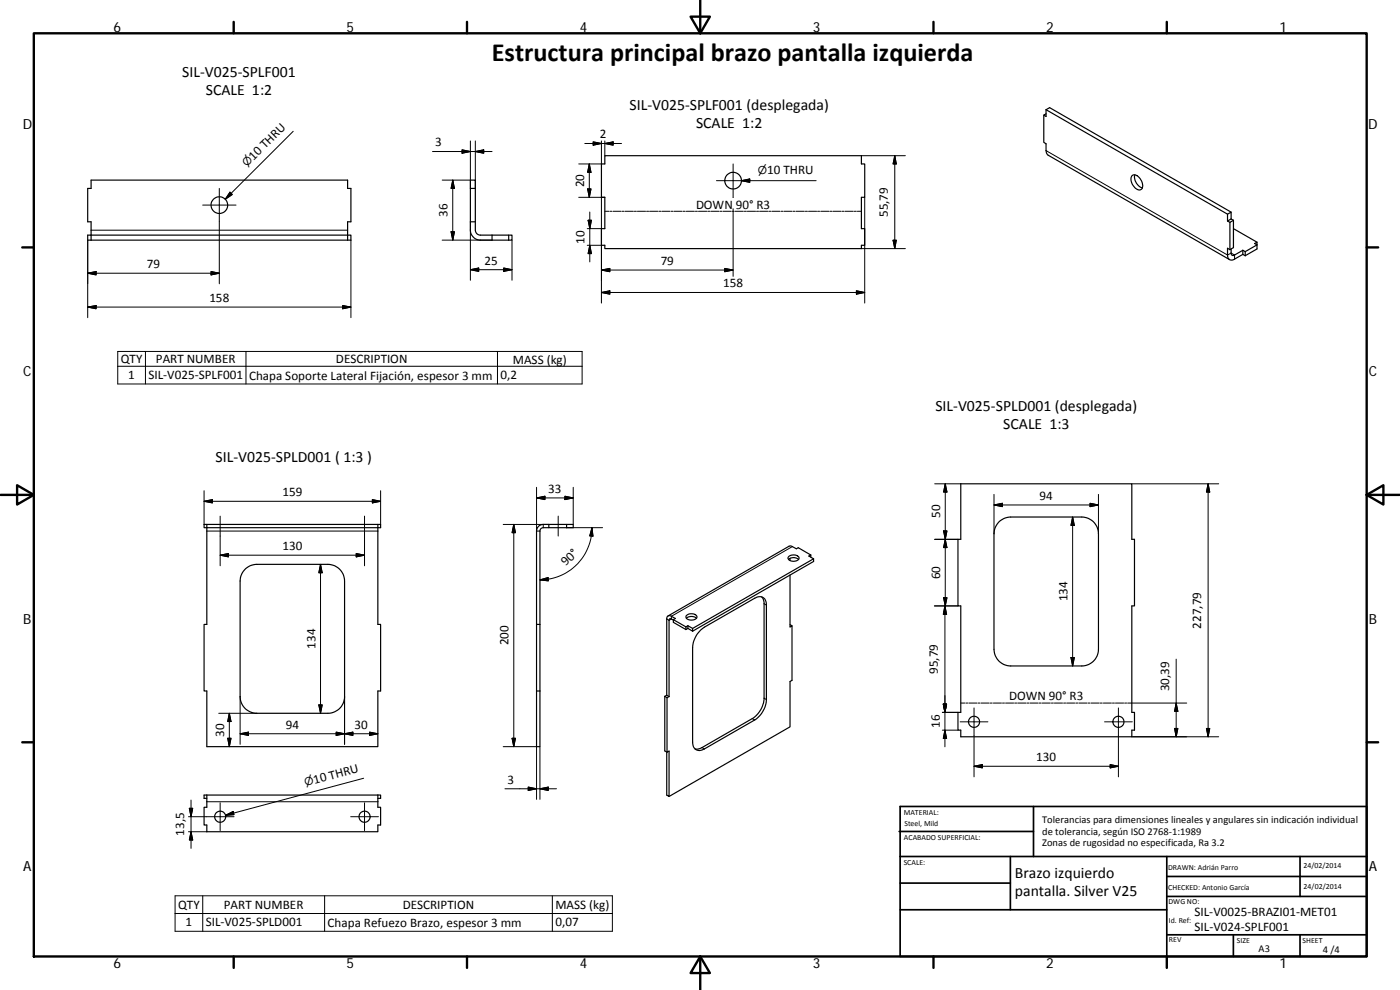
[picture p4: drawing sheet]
<svg xmlns="http://www.w3.org/2000/svg" width="420mm" height="297mm" viewBox="0 0 420 297" stroke-linecap="round" stroke-linejoin="round" font-family="sans-serif">
<g fill="none" stroke="#000" stroke-width=".36">
<path d="M313.3 34.5v8.2l.6 .4v2.1l.5 1.2 54.6 31.5M313.9 32.9l1.1-.6 54.5 31.3M313.9 32.9v2l-.6-.4 .6-.4M313.9 32.9l54.5 31.4M141.2 56.5v-2.5h1.5v2.5M142.7 56.5v12.6a1.52 1.52 0 0 0 1.5 1.4h3.5M142.7 56.5h-1.5v10M181.5 46.7h77v2.5h1v10h-1v9.4h1v5h-1v1h-77v-1h-1v-5h1v-9.4h-1v-10h1zM339.8 52.7a2.16 2.16 0 0 1 2.8 1.6 1.79 1.79 0 0 1-.5 2.7 3.1 3.1 0 0 1-2.3-4.3zM340.6 52.5a3.5 3.5 0 0 0 2.2 3.9M26.3 70.5h79v1.6h-79zM104.3 70.5v-4h1v-10h-1v-2.5h-77v2.5h-1v10h1v5.6"/>
<path d="M104.3 70.5v1.6M141.2 66.5v2.6a3 3 0 0 0 3 3h8.5M141.2 66.5h1.5M147.7 70.5v1.6M147.7 70.5h5v1.6M152.7 70.5h1v1.6h-1M368.4 66.3l.7 .4M369.1 74.9l-.7-.4v2a1.29 1.29 0 0 0 .6 1.4 1.29 1.29 0 0 0 1.5-.2l2.5-1.4M369.1 66.7v8.2M369.5 74.7v1.2a.62 .62 0 0 0 .3 .7 .62 .62 0 0 0 .7-.1l2.5-1.4M369.5 65.7v-2.1l-1.1 .7v2M369.5 65.7l-1.1 .6"/>
<path d="M369.5 65.7l.7 .4M370.2 68.6l7 4.1M370.2 66.1l-1.1 .6M370.2 66.1v8.2l-1.1 .6M373 75.1v1.2M373 75.1l.7 .4M373 76.3l.7 .4M373.7 75.5v1.2M373.7 75.5l3.5-2v1.2l-3.5 2M376.5 73.1l.7-.4v.8zM61.2 157.4h53v.9h-53zM62.1 157.4v.9"/>
<path d="M113.4 157.4v29.9h.8v20h-.8v16.7h-51.3v-16.7h-.9v-20h.9v-29M164.7 157.4v.9h5.3M164.7 158.3l-2.1 .1-.6 .9v48M170 157.4v.9M170 157.4h-7a1.97 1.97 0 0 0-2 1.9v28M170 157.4h2v.9h-2M288.3 145.2h51.4v16.6h.8v20h-.8v31.9h.8v5.4h-.8v2h-51.4v-2h-.8v-5.4h.8v-31.9h-.8v-20h.8zM300 156.4l1.3-.8 1.5-.4 21.9-.1a5 5 0 0 1 5 5v34.7a5 5 0 0 1-5 5h-21.4a5 5 0 0 1-5-5v-34.7a5.2 5.2 0 0 1 1.7-3.7zM73.7 170.6l1.3-.8 1.5-.4 21.9-.1a5 5 0 0 1 5 5v34.7a5 5 0 0 1-5 5h-21.3a5 5 0 0 1-5-5v-34.7a5.1 5.1 0 0 1 1.6-3.7zM228.6 179.1l.4 .5 .3 1.1v28.8a7.6 7.6 0 0 1-3.5 6.1l-15.1 8.7-1.5 .5-.6-.1M236.7 167a2.1 2.1 0 0 1 3.1 .4 1.88 1.88 0 0 1-3.3 0zM236.7 167.9a2.33 2.33 0 0 1 3 0"/>
<path d="M237.1 172.5v15.6l.6-.3v16.3l-.6 .4v13.6l-36.3 20.9M237.1 167.5v.7M243.3 166.5l-3.7-2.2-.6 .4-1.4-.8h-.8l-36.3 20.9M243.3 166.5v.7M243.3 166.5l-.6 .3 1.5 .9M244.2 167.7v.8l-36.3 20.9M244.2 167.7l-36.3 20.9M162 187.3h-1v20M202.1 185.9l.6-.3-1.2-.7a.84 .84 0 0 0-1-.1 .84 .84 0 0 0-.4 .9v22.9M202.1 186.1l-.9-.5-.4 .3v23.1M202.1 185.9v.8l3.8 2.2M202.1 185.9l3.8 2.2"/>
<path d="M205.9 188.1v.8M206 184.7a2.09 2.09 0 0 1 3.2 .4 1.97 1.97 0 0 1-3.3 .1zM206 185.5a2.33 2.33 0 0 1 3 0M206.4 187.7v.9M206.4 188.6l-.5 .3M206.4 187.7l-.5 .4M206.4 187.7l1.5 .9v.8M206.4 188.6l1.5 .8M210.3 189l1.1-.8 15.1-8.7a2.15 2.15 0 0 1 2.5-.2 2.15 2.15 0 0 1 1 2.2v28.4a7.9 7.9 0 0 1-3.5 6.1l-15.1 8.7a2.16 2.16 0 0 1-2.5 .2 2.16 2.16 0 0 1-1-2.2v-28.4a8.1 8.1 0 0 1 2.4-5.3zM237.1 187.4l.6 .4M161 207.3v16.7h1v-16.7M161 207.3h1"/>
<path d="M199.5 208.9l.7 .4M199.5 208.9v16.4l.7 .4M200.1 208.6l-.6 .3M200.1 208.6l.7 .4M200.2 209.3v16.4l.6-.3v13.6l-.7-.4v-13M200.8 209l-.6 .3M113.4 238.5h.8v1h-.8M113.4 238.5v3.7h.8v5.3h-.8v2.1h-51.3v-2.1h-.9v-5.3h.9v-3.7M113.4 238.5h-52.2v1h.9"/>
<circle cx="220" cy="54.2" r="2.5"/>
<circle cx="65.8" cy="61.5" r="2.51"/>
<circle cx="292.3" cy="216.6" r="1.67"/>
<circle cx="335.6" cy="216.6" r="1.67"/>
<circle cx="66.1" cy="245.1" r="1.67"/>
<circle cx="109.4" cy="245.1" r="1.68"/>
</g>
<g fill="none" stroke="#000" stroke-width=".3">
<path d="M88 39.4l-20.4 20.4M65.8 56.5v28.7M69 57.7l.7 .7-2.1 1.4zM129.8 45.5h17.9M132.7 54h8.5M135.9 54v18.1M135.9 54l.5 2.5h-1zM138.7 45l2.5 .5-2.5 .5zM141.2 42.3v14.2M142.7 45.5l2.5-.5v1zM142.7 42.3v14.2M173.7 59.2h7.8"/>
<path d="M175.5 43.1h11M176.3 56.7h1.1l-.5 2.5zM176.9 49.2v10M176.9 49.2l.5 2.5h-1.1zM178 42.6l2.5 .5-2.5 .5zM180.5 42.3v6.9h-6.8M180.5 59.2v31.7M181.5 42.3v4.4M181.5 43.1l2.5-.5v1zM215 54.2h29.9M220 49.2v10M222.5 54.2l2.5-.5v1z"/>
<path d="M258.5 46.7h13.2M259.5 59.2v31.7M268.5 46.7v27.9M268.5 46.7l.5 2.5h-1zM313.9 45.2l54.5 31.3 1.1-.6 1 .6v1.2M26.3 72.1v23.2M27.3 69.1h77M60.8 61.5h10M105.3 72.1v23.2M132.7 72.1h15M135.4 69.5h1l-.5 2.6zM141.2 66.5v17.6"/>
<path d="M153.7 72.1v12M176.2 68.6h4.3M176.2 73.6h4.3M176.5 66.1h1l-.5 2.5zM177 63.6v15M177 73.6l.5 2.5h-1zM181.5 63.4h1.2M183 63.4h.7M184 63.4h2.4M186.7 63.4h.6M187.6 63.4h2.5M190.4 63.4h.6"/>
<path d="M191.3 63.4h2.4M194 63.4h.7M195 63.4h2.4M197.7 63.4h.6M198.6 63.4h2.5M201.4 63.4h.6M202.3 63.4h2.4M205.1 63.4h.5M206 63.4h2.4M208.7 63.4h.6M209.6 63.4h2.5M212.4 63.4h.6"/>
<path d="M213.3 63.4h2.4M216 63.4h.7M217 63.4h2.4M219.7 63.4h.6M220 62.6v20.3M220.6 63.4h2.5M223.4 63.4h.6M224.3 63.4h2.4M227 63.4h.7M228 63.4h2.4M230.7 63.4h.6M231.6 63.4h2.5"/>
<path d="M234.4 63.4h.6M235.3 63.4h2.4M238.1 63.4h.5M239 63.4h2.4M241.7 63.4h.6M242.6 63.4h2.5M245.4 63.4h.6M246.3 63.4h2.4M249 63.4h.6M249.9 63.4h2.5M252.7 63.4h.6M253.6 63.4h2.5"/>
<path d="M256.4 63.4h.6M257.3 63.4h1.2M258.5 74.6h13.2M268 72.1h1l-.5 2.5zM26.3 92.1l2.5-.4v.9zM26.3 82l2.5-.5v1zM26.3 92.1h79M26.3 82h39.5M63.3 81.5l2.5 .5-2.5 .5zM102.8 91.7l2.5 .4-2.5 .5zM141.2 80.9l2.5-.5v1zM141.2 80.9h12.5"/>
<path d="M151.2 80.4l2.5 .5-2.5 .5zM180.5 87.8l2.5-.6v1.1zM180.5 81l2.5-.5v1zM180.5 87.8h79M180.5 81h39.5M217.5 80.5l2.5 .5-2.5 .5zM257 87.2l2.5 .6-2.5 .5zM35.3 105.5h139.4v9.7h-139.4zM35.3 109.9h139.4M43.7 105.5v9.7M73.8 105.5v9.7M149.3 105.5v9.7"/>
<path d="M61.2 150.4l2.5-.5v1zM61.2 150.4h53M61.2 147.2v10.2M62.1 159.3h51.3M66.1 154.9v14.9M109.4 154.9v14.9M111.7 149.9l2.5 .5-2.5 .5zM114.2 147.2v10.2M151 157.4h13.7M154.2 157.4v66.6M154.2 157.4l.5 2.4h-1zM161 146.2v13.1h1"/>
<path d="M161 149.4l2.5-.5v1zM161 149.4h11M163 157.4v.9M167.5 154.9v5.9M169.5 148.9l2.5 .5-2.5 .5zM170 158.3h10.8M172 146.2v11.2M177.7 158.3a15.7 15.7 0 0 1-12.3 15.3l-3.4 .4M177.7 158.3l.3 2.6-1-.1zM280.5 145.2h7.8M283.2 159.3h1l-.5 2.5zM283.7 145.2v36.6"/>
<path d="M283.7 145.2l.5 2.4h-1zM298.3 148.3v11.8M298.3 151.5l2.5-.5v1zM298.3 151.5h31.4M321.9 155.1v44.7M321.9 155.1l.5 2.5h-1zM327.1 151l2.6 .5-2.6 .5zM329.7 148.3v11.8M339.7 145.2h26M362.6 145.2v75.9M362.6 145.2l.5 2.4h-1zM66.1 166.6l2.5-.5v1z"/>
<path d="M66.1 166.6h43.3M96.2 169.3v44.7M96.2 169.3l.5 2.6h-1zM106.9 166.1l2.5 .5-2.5 .5zM162 174l2.5-.7 .1 1zM237.8 164l-36.3 20.9v.8l-.7 .4-.7-.4M280.5 161.8h7M283.2 179.3h1l-.5 2.5zM283.7 161.8l.5 2.5h-1zM229.3 181.1l.7 .4M280.4 181.8h7.1M283.6 181.8v42.3"/>
<path d="M283.6 181.8l.5 2.5h-1zM321.4 197.3h1l-.5 2.5zM353 197.8v23.3M65.6 214h11.5M68.8 214v10M68.8 214l.5 2.5h-1zM72.1 209v14.3M95.7 211.5h1l-.5 2.5zM100.9 219.7l2.5 .5-2.5 .5zM103.4 209v14.3M110.9 219.7l2.5 .5-2.5 .5zM225.8 215.6l.7 .4"/>
<path d="M229.3 209.5l.7 .4M282.8 213.7h4.7M282.8 219.1h4.7M283.1 211.2h1l-.5 2.5zM283.6 219.1l.5 2.5h-1zM288.2 216.6h8.3M288.3 210.9h1.2M289.9 210.9h.6M290.8 210.9h2.4M292.3 212.4v20.7M293.5 210.9h.6M294.4 210.9h2.5"/>
<path d="M297.2 210.9h.6M298.1 210.9h2.5M300.9 210.9h.6M301.8 210.9h2.4M304.5 210.9h.6M305.4 210.9h2.5M308.2 210.9h.6M309.1 210.9h2.5M311.9 210.9h.6M312.8 210.9h2.4M315.5 210.9h.6M316.4 210.9h2.5"/>
<path d="M319.2 210.9h.6M320.1 210.9h2.4M322.9 210.9h.6M323.8 210.9h2.4M326.5 210.9h.6M327.4 210.9h2.5M330.2 210.9h.6M331.1 210.9h2.5M331.5 216.6h8.3M333.9 210.9h.6M334.8 210.9h2.4M335.6 212.4v20.7"/>
<path d="M337.5 210.9h.6M338.4 210.9h17.8M352.5 218.6h1l-.5 2.5zM353 210.9l.5 2.5h-1zM362.1 218.6h1l-.5 2.5zM68.3 221.5h1l-.5 2.5zM72.1 220.2l2.5-.5v1zM72.1 220.2h41.3M103.4 220.2l2.5-.5v1zM109.1 233.5l-41.4 11.1M151 224h10v15.8M151.5 236.7h15.5"/>
<path d="M153.7 221.5h1l-.5 2.5zM158.5 236.2l2.5 .5-2.5 .5zM162 236.7l2.5-.5v1zM162 224v15.8M210.7 224.3l.7 .4M292.3 229.9l2.5-.5v1zM292.3 229.9h43.3M333.2 229.4l2.4 .5-2.4 .5zM339.7 221.1h26M56.6 249.6h5.5M56.6 245h13.6M56.8 242.5h1l-.5 2.5z"/>
<path d="M57.3 240.1v14.5M57.3 249.6l.5 2.4h-1zM62.1 240.6h51.3M66.1 240.9v8.3M67.7 244.6l2.3-1.1 .2 .9zM105.3 245h8.3M109.4 240.9v8.3M52.5 268.8h131.3v10.6h-131.3zM52.5 274.1h131.3M60.8 268.8v10.6M97.4 268.8v10.6M165.8 268.8v10.6"/>
</g>
<g fill="none" stroke="#000" stroke-width=".71">
<path d="M10.1 10h400.1v277h-400.1zM70.1 6.6v3.4M140.2 6.6v3.4M207.3 5h5.8l-2.9 5zM210.2 0v10M280.2 6.6v3.4M350.2 6.6v3.4M6.7 74.2h3.4M410.2 74.2h3.4M.2 148.5h9.9M5.1 145.6l5 2.9-5 2.9zM410.2 148.5l5-2.9v5.8z"/>
<path d="M410.2 148.5h9.9M6.7 222.7h3.4M410.2 222.7h3.4M70.1 287v3.4M140.2 287v3.4M210.2 287l2.9 5h-5.8zM210.2 287v10M280.2 287v3.4M350.2 287v3.4"/>
</g>
<g fill="none" stroke="#000" stroke-width=".51">
<path d="M269.8 249.5h40.4M270.1 257h140.1M270.1 242h140.1v45h-140.1zM303.2 257v16M310.2 242v15M350.2 257v30M390.2 257v12M270.1 273h80.1M270.1 265h33.1M350.2 269h60M350.2 263h60M350.2 280.5h60"/>
<path d="M370.2 280.5v6.5M390.2 280.5v6.5"/>
</g>
<g fill="#000" stroke="#000" stroke-width=".3">
<path d="M69 57.7l.7 .7-2.1 1.4zM135.9 54l.5 2.5h-1zM138.7 45l2.5 .5-2.5 .5zM142.7 45.5l2.5-.5v1zM176.3 56.7h1.1l-.5 2.5zM176.9 49.2l.5 2.5h-1.1zM178 42.6l2.5 .5-2.5 .5zM181.5 43.1l2.5-.5v1zM222.5 54.2l2.5-.5v1zM268.5 46.7l.5 2.5h-1zM135.4 69.5h1l-.5 2.6zM176.5 66.1h1l-.5 2.5z"/>
<path d="M177 73.6l.5 2.5h-1zM268 72.1h1l-.5 2.5zM26.3 92.1l2.5-.4v.9zM26.3 82l2.5-.5v1zM63.3 81.5l2.5 .5-2.5 .5zM102.8 91.7l2.5 .4-2.5 .5zM141.2 80.9l2.5-.5v1zM151.2 80.4l2.5 .5-2.5 .5zM180.5 87.8l2.5-.6v1.1zM180.5 81l2.5-.5v1zM217.5 80.5l2.5 .5-2.5 .5zM257 87.2l2.5 .6-2.5 .5z"/>
<path d="M61.2 150.4l2.5-.5v1zM111.7 149.9l2.5 .5-2.5 .5zM154.2 157.4l.5 2.4h-1zM161 149.4l2.5-.5v1zM169.5 148.9l2.5 .5-2.5 .5zM283.2 159.3h1l-.5 2.5zM283.7 145.2l.5 2.4h-1zM298.3 151.5l2.5-.5v1zM321.9 155.1l.5 2.5h-1zM327.1 151l2.6 .5-2.6 .5zM362.6 145.2l.5 2.4h-1zM66.1 166.6l2.5-.5v1z"/>
<path d="M96.2 169.3l.5 2.6h-1zM106.9 166.1l2.5 .5-2.5 .5zM162 174l2.5-.7 .1 1zM177.7 158.3l.3 2.6-1-.1zM283.2 179.3h1l-.5 2.5zM283.7 161.8l.5 2.5h-1zM283.6 181.8l.5 2.5h-1zM321.4 197.3h1l-.5 2.5zM68.8 214l.5 2.5h-1zM72.1 220.2l2.5-.5v1zM95.7 211.5h1l-.5 2.5zM103.4 220.2l2.5-.5v1z"/>
<path d="M283.1 211.2h1l-.5 2.5zM352.5 218.6h1l-.5 2.5zM353 210.9l.5 2.5h-1zM362.1 218.6h1l-.5 2.5zM68.3 221.5h1l-.5 2.5zM100.9 219.7l2.5 .5-2.5 .5zM110.9 219.7l2.5 .5-2.5 .5zM153.7 221.5h1l-.5 2.5zM158.5 236.2l2.5 .5-2.5 .5zM162 236.7l2.5-.5v1zM283.6 219.1l.5 2.5h-1zM292.3 229.9l2.5-.5v1z"/>
<path d="M333.2 229.4l2.4 .5-2.4 .5zM56.8 242.5h1l-.5 2.5zM57.3 249.6l.5 2.4h-1zM67.7 244.6l2.3-1.1 .2 .9z"/>
</g>
<text font-size="7.9" x="147.6" y="18.4">Estructura principal brazo pantalla izquierda</text>
<g font-size="4.7">
<text x="54.7" y="23.2">SIL‐V025‐SPLF001</text>
<text x="61.8" y="28.6">SCALE 1:2</text>
<text x="188.9" y="33">SIL‐V025‐SPLF001 (desplegada)</text>
<text x="208.9" y="38.4">SCALE 1:2</text>
<text x="280.7" y="123.3">SIL‐V025‐SPLD001 (desplegada)</text>
<text x="301.1" y="128.7">SCALE 1:3</text>
<text x="64.7" y="138.7">SIL‐V025‐SPLD001 ( 1:3 )</text>
<text x="304.6" y="263.5">Brazo izquierdo</text>
<text x="304.6" y="268.9">pantalla. Silver V25</text>
</g>
<g font-size="4.2">
<text x="34" y="9.6">6</text>
<text x="104" y="9.6">5</text>
<text x="174" y="9.6">4</text>
<text x="244" y="9.6">3</text>
<text x="314" y="9.6">2</text>
<text x="384" y="9.6">1</text>
<text x="6.8" y="38.7">D</text>
<text x="410.6" y="38.7">D</text>
<text x="7" y="112.9">C</text>
<text x="410.8" y="112.9">C</text>
<text x="7" y="187.1">B</text>
<text x="410.8" y="187.1">B</text>
<text x="7" y="261.3">A</text>
<text x="410.8" y="261.3">A</text>
<text x="34" y="290.4">6</text>
<text x="104" y="290.4">5</text>
<text x="174" y="290.4">4</text>
<text x="244" y="290.4">3</text>
<text x="314" y="290.4">2</text>
<text x="384" y="290.4">1</text>
</g>
<g font-size="3.9">
<text x="180" y="41.6">2</text>
<text x="130.6" y="43.9">3</text>
<text x="76.1" y="48.3" transform="rotate(-45 76.1 48.3)">10 THRU</text>
<text x="230.2" y="52.1">10 THRU</text>
<text x="175.3" y="56.2" transform="rotate(-90 175.3 56.2)">20</text>
<text x="134.3" y="65" transform="rotate(-90 134.3 65)">36</text>
<text x="208.9" y="62.6">DOWN 90° R3</text>
<text x="266.4" y="65.2" transform="rotate(-90 266.4 65.2)">55,79</text>
<text x="175.5" y="73.1" transform="rotate(-90 175.5 73.1)">10</text>
<text x="44.1" y="80.4">79</text>
<text x="145.4" y="79.4">25</text>
<text x="198.3" y="79.5">79</text>
<text x="217" y="86.2">158</text>
<text x="62.9" y="90.6">158</text>
<text x="36.2" y="109">QTY</text>
<text x="38.5" y="113.8">1</text>
<text x="44.5" y="113.8">SIL‐V025‐SPLF001</text>
<text x="46.8" y="108.9">PART NUMBER</text>
<text x="74.7" y="113.9">Chapa Soporte Lateral Fijación, espesor 3 mm</text>
<text x="100.8" y="109">DESCRIPTION</text>
<text x="150.2" y="113.8">0,2</text>
<text x="153.9" y="109.1">MASS (kg)</text>
<text x="84.8" y="148.8">159</text>
<text x="164.6" y="147.8">33</text>
<text x="312" y="149.9">94</text>
<text x="282.1" y="155.5" transform="rotate(-90 282.1 155.5)">50</text>
<text x="84.8" y="165">130</text>
<text x="169.8" y="169.9" transform="rotate(-45 169.8 169.9)">90°</text>
<text x="282.1" y="173.8" transform="rotate(-90 282.1 173.8)">60</text>
<text x="320.3" y="180.5" transform="rotate(-90 320.3 180.5)">134</text>
<text x="360.5" y="188.6" transform="rotate(-90 360.5 188.6)">227,79</text>
<text x="94.6" y="194.6" transform="rotate(-90 94.6 194.6)">134</text>
<text x="152.6" y="193.7" transform="rotate(-90 152.6 193.7)">200</text>
<text x="281.5" y="202.2" transform="rotate(-90 281.5 202.2)">95,79</text>
<text x="350.9" y="207.5" transform="rotate(-90 350.9 207.5)">30,39</text>
<text x="302.8" y="210.1">DOWN 90° R3</text>
<text x="67.3" y="221" transform="rotate(-90 67.3 221)">30</text>
<text x="85.8" y="218.6">94</text>
<text x="106.4" y="218.6">30</text>
<text x="282" y="218.4" transform="rotate(-90 282 218.4)">16</text>
<text x="311" y="228.3">130</text>
<text x="94.4" y="235.2" transform="rotate(-15 94.4 235.2)">10 THRU</text>
<text x="152.3" y="235.1">3</text>
<text x="55.3" y="250.8" transform="rotate(-90 55.3 250.8)">13,5</text>
<text x="53.5" y="272.7">QTY</text>
<text x="67.2" y="272.7">PART NUMBER</text>
<text x="120.9" y="272.7">DESCRIPTION</text>
<text x="166.7" y="272.8">MASS (kg)</text>
<text x="358.5" y="274.9">SIL‐V0025‐BRAZI01‐MET01</text>
<text x="55.7" y="278">1</text>
<text x="61.7" y="278">SIL‐V025‐SPLD001</text>
<text x="98.3" y="278.1">Chapa Refuezo Brazo, espesor 3 mm</text>
<text x="166.7" y="278">0,07</text>
<text x="358.5" y="279.4">SIL‐V024‐SPLF001</text>
</g>
<g font-size="3.3">
<text x="74.1" y="50.2" transform="rotate(-45 74.1 50.2)">⌀</text>
<text x="227.4" y="52.1">⌀</text>
<text x="91.7" y="235.9" transform="rotate(-15 91.7 235.9)">⌀</text>
</g>
<g font-size="3.1">
<text x="312.8" y="246.8">Tolerancias para dimensiones lineales y angulares sin indicación individual</text>
<text x="312.8" y="250.4">de tolerancia, según ISO 2768‐1:1989</text>
<text x="312.8" y="254">Zonas de rugosidad no especificada, Ra 3.2</text>
<text x="377.7" y="285.6">A3</text>
<text x="397" y="285.9">4 /4</text>
</g>
<g font-size="2.4">
<text x="271.2" y="244.4">MATERIAL:</text>
<text x="271.3" y="251.9">ACABADO SUPERFICIAL:</text>
<text x="271.4" y="247.9">Steel, Mild</text>
<text x="271.2" y="259.7">SCALE:</text>
<text x="350.6" y="260.9">DRAWN: Adrián Parro</text>
<text x="391.2" y="260.6">24/02/2014</text>
<text x="350.6" y="267">CHECKED: Antonio García</text>
<text x="391.2" y="266.6">24/02/2014</text>
<text x="350.7" y="271.4">DWG NO:</text>
<text x="350.8" y="276.8">Id. Ref:</text>
<text x="350.8" y="282.8">REV</text>
<text x="371.2" y="282.9">SIZE</text>
<text x="390.9" y="282.9">SHEET</text>
</g>
</svg>
